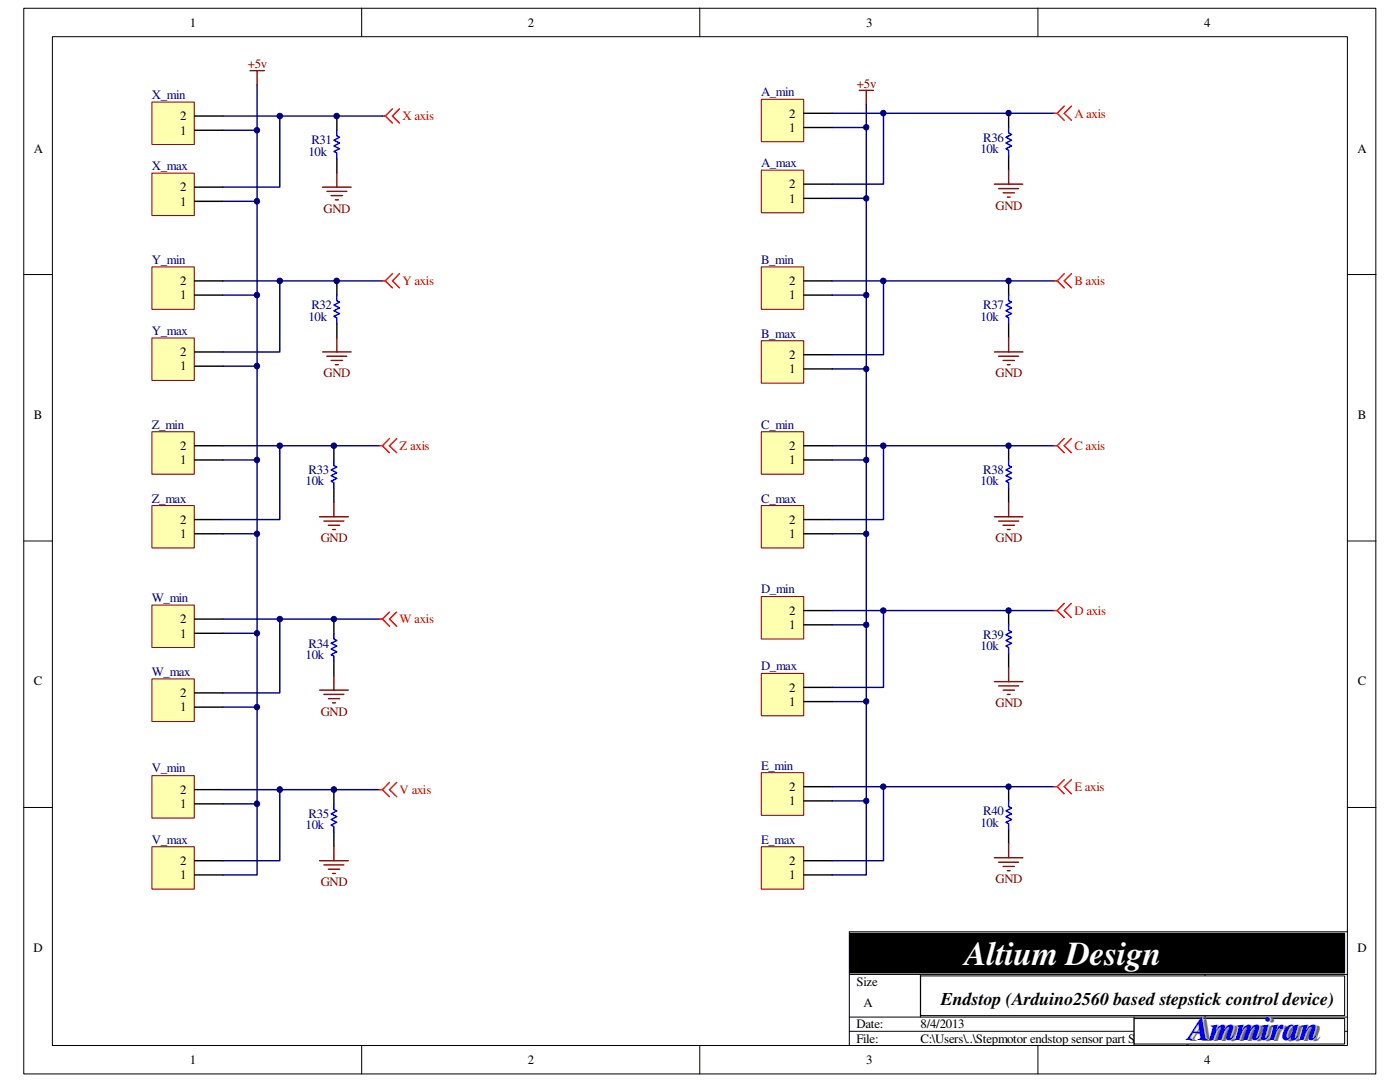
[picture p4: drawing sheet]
<svg xmlns="http://www.w3.org/2000/svg" width="279mm" height="216mm" viewBox="0 0 279 216" stroke-linecap="round" stroke-linejoin="round" font-family="sans-serif">
<path d="M4.7 1.7h269.9v212.6h-269.9z" fill="none" stroke="#000" stroke-width=".2"/>
<path d="M10.5 7.4h258.4v201.2h-258.4z" fill="#fff"/>
<g fill="none" stroke="#000" stroke-width=".2">
<path d="M10.5 7.3h258.4v201.3h-258.4zM72.2 1.6v5.7M139.7 1.6v5.7M207.1 1.6v5.7M4.7 54.8h5.7M268.9 54.8h5.7M4.7 107.9h5.7M268.9 107.9h5.7M4.7 161.1h5.7M268.9 161.1h5.7M169.5 194.4h99.4M169.5 186.2h98.9v7.9h-98.9z"/>
<path d="M183.7 194.4v8.5M240.5 194.4v8.5M268.9 185.9h-99.4v22.7M72.2 208.6v5.7M139.7 208.6v5.7M169.5 202.9h99.4M169.5 205.8h99.4M207.1 208.6v5.7M226.3 202.9v5.7"/>
</g>
<path d="M76.3 23.2h.6M76.9 23.2l1.4 1.4M78.3 21.7l-1.4 1.5M79.7 21.7l-1.4 1.5 1.4 1.4" fill="none" stroke="#f00" stroke-width=".28"/>
<g fill="none" stroke="#000080" stroke-width=".28">
<path d="M51.3 16.9v9.1M44.5 26h6.8v148.6h-6.8M166.1 25.4h6.8v149.2h-6.8M166.1 39.6h6.8M172.9 20.9v4.5M44.5 40.2h6.8M44.5 58.9h6.8M166.1 58.9h6.8M44.5 73.1h6.8M166.1 73.6h6.8M44.5 91.8h6.8M166.1 91.8h6.8"/>
<path d="M44.5 106.5h6.8M166.1 106.5h6.8M44.5 126.4h6.8M166.1 124.7h6.8M166.1 140h6.8M44.5 141.1h6.8M166.1 159.8h6.8M44.5 160.4h6.8"/>
</g>
<path d="M49.9 14.1h2.8M51.3 14.1v2.8M171.5 18h2.8M172.9 18v2.9" fill="none" stroke="#800000" stroke-width=".28"/>
<path d="M169.6 186.3h98.8v7.8h-98.8z" fill="#000"/>
<path d="M226.4 203.3h42v5h-42z" fill="#fff"/>
<path d="M226.4 203.2h42v5.1h-42z" fill="none" stroke="#000" stroke-width=".2"/>
<path d="M183.8 194.8h84.6v7.8h-84.6z" fill="#fff"/>
<path d="M183.7 194.7h84.7v7.9h-84.7z" fill="none" stroke="#000" stroke-width=".2"/>
<path d="M30.4 20.4h8.4v8.4h-8.4z" fill="#ffffb0"/>
<path d="M30.3 20.4h8.5v8.4h-8.5z" fill="none" stroke="#800000" stroke-width=".2"/>
<path d="M38.8 26h5.7M38.8 23.2h5.7" fill="none" stroke="#000" stroke-width=".28"/>
<path d="M30.4 34.6h8.4v8.4h-8.4z" fill="#ffffb0"/>
<path d="M30.3 34.5h8.5v8.5h-8.5z" fill="none" stroke="#800000" stroke-width=".2"/>
<path d="M38.8 37.3h5.7M38.8 40.2h5.7" fill="none" stroke="#000" stroke-width=".28"/>
<path d="M30.4 53.3h8.4v8.4h-8.4z" fill="#ffffb0"/>
<path d="M30.3 53.3h8.5v8.4h-8.5z" fill="none" stroke="#800000" stroke-width=".2"/>
<path d="M38.8 58.9h5.7M38.8 56h5.7" fill="none" stroke="#000" stroke-width=".28"/>
<path d="M30.4 67.5h8.4v8.4h-8.4z" fill="#ffffb0"/>
<path d="M30.3 67.4h8.5v8.5h-8.5z" fill="none" stroke="#800000" stroke-width=".2"/>
<path d="M38.8 73.1h5.7M38.8 70.2h5.7" fill="none" stroke="#000" stroke-width=".28"/>
<path d="M30.4 86.2h8.4v8.4h-8.4z" fill="#ffffb0"/>
<path d="M30.3 86.1h8.5v8.5h-8.5z" fill="none" stroke="#800000" stroke-width=".2"/>
<path d="M38.8 91.8h5.7M38.8 88.9h5.7" fill="none" stroke="#000" stroke-width=".28"/>
<path d="M30.4 100.9h8.4v8.4h-8.4z" fill="#ffffb0"/>
<path d="M30.3 100.9h8.5v8.4h-8.5z" fill="none" stroke="#800000" stroke-width=".2"/>
<path d="M38.8 106.5h5.7M38.8 103.7h5.7" fill="none" stroke="#000" stroke-width=".28"/>
<path d="M30.4 120.8h8.4v8.4h-8.4z" fill="#ffffb0"/>
<path d="M30.3 120.7h8.5v8.5h-8.5z" fill="none" stroke="#800000" stroke-width=".2"/>
<path d="M38.8 126.4h5.7M38.8 123.5h5.7" fill="none" stroke="#000" stroke-width=".28"/>
<path d="M30.4 135.5h8.4v8.5h-8.4z" fill="#ffffb0"/>
<path d="M30.3 135.5h8.5v8.5h-8.5z" fill="none" stroke="#800000" stroke-width=".2"/>
<path d="M38.8 138.3h5.7M38.8 141.1h5.7" fill="none" stroke="#000" stroke-width=".28"/>
<path d="M30.4 154.8h8.4v8.4h-8.4z" fill="#ffffb0"/>
<path d="M30.3 154.8h8.5v8.4h-8.5z" fill="none" stroke="#800000" stroke-width=".2"/>
<path d="M38.8 157.6h5.7M38.8 160.4h5.7" fill="none" stroke="#000" stroke-width=".28"/>
<path d="M30.4 169h8.4v8.4h-8.4z" fill="#ffffb0"/>
<path d="M30.3 169h8.5v8.4h-8.5z" fill="none" stroke="#800000" stroke-width=".2"/>
<path d="M38.8 174.6h5.7M38.8 171.7h5.7" fill="none" stroke="#000" stroke-width=".28"/>
<path d="M152 19.9h8.4v8.4h-8.4z" fill="#ffffb0"/>
<path d="M151.9 19.8h8.5v8.5h-8.5z" fill="none" stroke="#800000" stroke-width=".2"/>
<path d="M160.4 25.4h5.7M160.4 22.6h5.7" fill="none" stroke="#000" stroke-width=".28"/>
<path d="M152 34h8.4v8.5h-8.4z" fill="#ffffb0"/>
<path d="M151.9 34h8.5v8.5h-8.5z" fill="none" stroke="#800000" stroke-width=".2"/>
<path d="M160.4 39.6h5.7M160.4 36.7h5.7" fill="none" stroke="#000" stroke-width=".28"/>
<path d="M152 53.3h8.4v8.4h-8.4z" fill="#ffffb0"/>
<path d="M151.9 53.3h8.5v8.4h-8.5z" fill="none" stroke="#800000" stroke-width=".2"/>
<path d="M160.4 58.9h5.7M160.4 56h5.7" fill="none" stroke="#000" stroke-width=".28"/>
<path d="M152 68h8.4v8.5h-8.4z" fill="#ffffb0"/>
<path d="M151.9 68h8.5v8.5h-8.5z" fill="none" stroke="#800000" stroke-width=".2"/>
<path d="M160.4 73.6h5.7M160.4 70.8h5.7" fill="none" stroke="#000" stroke-width=".28"/>
<path d="M152 86.2h8.4v8.4h-8.4z" fill="#ffffb0"/>
<path d="M151.9 86.1h8.5v8.5h-8.5z" fill="none" stroke="#800000" stroke-width=".2"/>
<path d="M160.4 91.8h5.7M160.4 88.9h5.7" fill="none" stroke="#000" stroke-width=".28"/>
<path d="M152 100.9h8.4v8.4h-8.4z" fill="#ffffb0"/>
<path d="M151.9 100.9h8.5v8.4h-8.5z" fill="none" stroke="#800000" stroke-width=".2"/>
<path d="M160.4 106.5h5.7M160.4 103.7h5.7" fill="none" stroke="#000" stroke-width=".28"/>
<path d="M152 119.1h8.4v8.4h-8.4z" fill="#ffffb0"/>
<path d="M151.9 119h8.5v8.5h-8.5z" fill="none" stroke="#800000" stroke-width=".2"/>
<path d="M160.4 124.7h5.7M160.4 121.8h5.7" fill="none" stroke="#000" stroke-width=".28"/>
<path d="M152 134.4h8.4v8.4h-8.4z" fill="#ffffb0"/>
<path d="M151.9 134.4h8.5v8.4h-8.5z" fill="none" stroke="#800000" stroke-width=".2"/>
<path d="M160.4 140h5.7M160.4 137.2h5.7" fill="none" stroke="#000" stroke-width=".28"/>
<path d="M152 154.2h8.4v8.5h-8.4z" fill="#ffffb0"/>
<path d="M151.9 154.2h8.5v8.5h-8.5z" fill="none" stroke="#800000" stroke-width=".2"/>
<path d="M160.4 159.8h5.7M160.4 157h5.7" fill="none" stroke="#000" stroke-width=".28"/>
<path d="M152 169h8.4v8.4h-8.4z" fill="#ffffb0"/>
<path d="M151.9 169h8.5v8.4h-8.5z" fill="none" stroke="#800000" stroke-width=".2"/>
<g fill="none" stroke="#000" stroke-width=".28">
<path d="M67.2 23.2v2.8M67.2 31.7v2.8M201.3 22.6v2.8M201.3 31.1v2.8M67.2 56v2.9M201.3 56v2.9M67.2 64.6v2.8M201.3 64.6v2.8M66.6 88.9v2.9M66.6 97.5v2.8M201.3 88.9v2.9M201.3 97.5v2.8"/>
<path d="M66.6 123.5v2.9M66.6 132v2.9M201.3 121.8v2.9M201.3 130.3v2.9M66.6 157.6v2.8M201.3 157v2.8M66.6 166.1v2.8M160.4 174.6h5.7M160.4 171.7h5.7M201.3 165.5v2.8"/>
</g>
<path d="M67.2 26v1.1l.6 .3-1.2 .6 1.2 .5-1.2 .6 1.2 .6-1.2 .5 .6 .3v1.2M201.3 25.4v1.1l.6 .3-1.2 .6 1.2 .6-1.2 .5 1.2 .6-1.2 .6 .6 .3v1.1M67.2 58.9v1.1l.6 .3-1.2 .6 1.2 .5-1.2 .6 1.2 .6-1.2 .5 .6 .3v1.2M201.3 58.9v1.1l.6 .3-1.2 .6 1.2 .5-1.2 .6 1.2 .6-1.2 .5 .6 .3v1.2M66.6 91.8v1.1l.6 .3-1.1 .6 1.1 .5-1.1 .6 1.1 .6-1.1 .5 .5 .3v1.2M201.3 91.8v1.1l.6 .3-1.2 .6 1.2 .5-1.2 .6 1.2 .6-1.2 .5 .6 .3v1.2M66.6 126.4v1.1l.6 .3-1.1 .6 1.1 .5-1.1 .6 1.1 .5-1.1 .6 .5 .3v1.1M201.3 124.7v1.1l.6 .3-1.2 .6 1.2 .5-1.2 .6 1.2 .6-1.2 .5 .6 .3v1.1M201.3 159.8v1.2l.6 .2-1.2 .6 1.2 .6-1.2 .5 1.2 .6-1.2 .6 .6 .3v1.1M66.6 160.4v1.1l.6 .3-1.1 .6 1.1 .5-1.1 .6 1.1 .6-1.1 .5 .5 .3v1.2" fill="none" stroke="#00f" stroke-width=".28"/>
<g fill="none" stroke="#000080" stroke-width=".28">
<path d="M44.5 23.2h31.8M55.8 23.2v14.1h-11.3M166.1 22.6h44.3M176.3 22.6v14.1h-10.2M44.5 56h31.8M55.8 56v14.2h-11.3M166.1 56h44.3M176.3 56v14.8h-10.2M44.5 88.9h31.2M55.8 88.9v14.8h-11.3M166.1 88.9h44.3M176.3 88.9v14.8h-10.2"/>
<path d="M44.5 123.5h31.2M55.8 123.5v14.8h-11.3M166.1 121.8h44.3M176.3 121.8v15.4h-10.2M44.5 157.6h31.2M55.8 157.6v14.1h-11.3M166.1 157h44.3M176.3 157v14.7h-10.2"/>
</g>
<g fill="none" stroke="#800000" stroke-width=".28">
<path d="M64.4 37.3h5.7M65.2 38.2h4M66.1 39h2.3M66.9 39.9h.6M67.2 34.5v2.8M198.5 36.7h5.6M199.3 37.6h4M200.2 38.5h2.2M201 39.3h.6M201.3 33.9v2.8M64.4 70.2h5.7M65.2 71.1h4"/>
<path d="M66.1 71.9h2.3M66.9 72.8h.6M67.2 67.4v2.8M198.5 70.2h5.6M199.3 71.1h4M200.2 71.9h2.2M201 72.8h.6M201.3 67.4v2.8M63.8 103.1h5.7M64.6 104h4M65.5 104.8h2.3M66.4 105.7h.5"/>
<path d="M66.6 100.3v2.8M198.5 103.1h5.6M199.3 104h4M200.2 104.8h2.2M201 105.7h.6M201.3 100.3v2.8M63.8 137.7h5.7M64.6 138.6h4M65.5 139.4h2.3M66.6 134.9v2.8M198.5 136h5.6M199.3 136.9h4"/>
<path d="M200.2 137.7h2.2M201 138.6h.6M201.3 133.2v2.8M66.4 140.3h.5M63.8 171.7h5.7M64.6 172.6h4M65.5 173.4h2.3M66.4 174.3h.5M66.6 168.9v2.8M198.5 171.2h5.6M199.3 172h4M200.2 172.9h2.2"/>
<path d="M201 173.7h.6M201.3 168.3v2.9"/>
</g>
<g fill="none" stroke="#f00" stroke-width=".28">
<path d="M210.4 22.6h.6M211 22.6l1.4 1.4M212.4 21.2l-1.4 1.4M213.8 21.2l-1.4 1.4 1.4 1.4M76.3 56h.6M76.9 56l1.4 1.4M78.3 54.6l-1.4 1.4M79.7 54.6l-1.4 1.4 1.4 1.4M210.4 56h.6M211 56l1.4 1.4M212.4 54.6l-1.4 1.4M213.8 54.6l-1.4 1.4 1.4 1.4"/>
<path d="M75.7 88.9h.6M76.3 88.9l1.4 1.4M77.7 87.5l-1.4 1.4M79.2 87.5l-1.5 1.4 1.5 1.4M210.4 88.9h.6M211 88.9l1.4 1.4M212.4 87.5l-1.4 1.4M213.8 87.5l-1.4 1.4 1.4 1.4M75.7 123.5h.6M76.3 123.5l1.4 1.5M77.7 122.1l-1.4 1.4M79.2 122.1l-1.5 1.4 1.5 1.5"/>
<path d="M210.4 121.8h.6M211 121.8l1.4 1.4M212.4 120.4l-1.4 1.4M213.8 120.4l-1.4 1.4 1.4 1.4M75.7 157.6h.6M76.3 157.6l1.4 1.4M77.7 156.1l-1.4 1.5M79.2 156.1l-1.5 1.5 1.5 1.4M210.4 157h.6M211 157l1.4 1.4M212.4 155.6l-1.4 1.4M213.8 155.6l-1.4 1.4 1.4 1.4"/>
</g>
<circle cx="51.3" cy="160.4" r=".56" fill="#000080"/>
<circle cx="51.3" cy="160.4" r=".56" fill="none" stroke="#000080" stroke-width=".2"/>
<circle cx="51.3" cy="141.1" r=".54" fill="#000080"/>
<circle cx="51.3" cy="141.1" r=".54" fill="none" stroke="#000080" stroke-width=".2"/>
<circle cx="51.3" cy="126.4" r=".54" fill="#000080"/>
<circle cx="51.3" cy="126.4" r=".54" fill="none" stroke="#000080" stroke-width=".2"/>
<circle cx="51.3" cy="106.5" r=".54" fill="#000080"/>
<circle cx="51.3" cy="106.5" r=".54" fill="none" stroke="#000080" stroke-width=".2"/>
<circle cx="51.3" cy="91.8" r=".55" fill="#000080"/>
<circle cx="51.3" cy="91.8" r=".55" fill="none" stroke="#000080" stroke-width=".2"/>
<circle cx="51.3" cy="73" r=".56" fill="#000080"/>
<circle cx="51.3" cy="73" r=".56" fill="none" stroke="#000080" stroke-width=".2"/>
<circle cx="51.3" cy="58.9" r=".55" fill="#000080"/>
<circle cx="51.3" cy="58.9" r=".55" fill="none" stroke="#000080" stroke-width=".2"/>
<circle cx="51.3" cy="40.2" r=".56" fill="#000080"/>
<circle cx="51.3" cy="40.2" r=".56" fill="none" stroke="#000080" stroke-width=".2"/>
<circle cx="51.3" cy="26" r=".55" fill="#000080"/>
<circle cx="51.3" cy="26" r=".55" fill="none" stroke="#000080" stroke-width=".2"/>
<circle cx="55.8" cy="157.5" r=".56" fill="#000080"/>
<circle cx="55.8" cy="157.5" r=".56" fill="none" stroke="#000080" stroke-width=".2"/>
<circle cx="55.8" cy="123.5" r=".55" fill="#000080"/>
<circle cx="55.8" cy="123.5" r=".55" fill="none" stroke="#000080" stroke-width=".2"/>
<circle cx="55.8" cy="88.9" r=".55" fill="#000080"/>
<circle cx="55.8" cy="88.9" r=".55" fill="none" stroke="#000080" stroke-width=".2"/>
<circle cx="55.8" cy="56" r=".55" fill="#000080"/>
<circle cx="55.8" cy="56" r=".55" fill="none" stroke="#000080" stroke-width=".2"/>
<circle cx="55.8" cy="23.2" r=".55" fill="#000080"/>
<circle cx="55.8" cy="23.2" r=".55" fill="none" stroke="#000080" stroke-width=".2"/>
<circle cx="66.6" cy="157.5" r=".56" fill="#000080"/>
<circle cx="66.6" cy="157.5" r=".56" fill="none" stroke="#000080" stroke-width=".2"/>
<circle cx="66.6" cy="123.5" r=".55" fill="#000080"/>
<circle cx="66.6" cy="123.5" r=".55" fill="none" stroke="#000080" stroke-width=".2"/>
<circle cx="66.6" cy="88.9" r=".55" fill="#000080"/>
<circle cx="66.6" cy="88.9" r=".55" fill="none" stroke="#000080" stroke-width=".2"/>
<circle cx="67.2" cy="56" r=".55" fill="#000080"/>
<circle cx="67.2" cy="56" r=".55" fill="none" stroke="#000080" stroke-width=".2"/>
<circle cx="67.2" cy="23.2" r=".55" fill="#000080"/>
<circle cx="67.2" cy="23.2" r=".55" fill="none" stroke="#000080" stroke-width=".2"/>
<circle cx="172.9" cy="159.8" r=".53" fill="#000080"/>
<circle cx="172.9" cy="159.8" r=".53" fill="none" stroke="#000080" stroke-width=".2"/>
<circle cx="172.9" cy="140" r=".53" fill="#000080"/>
<circle cx="172.9" cy="140" r=".53" fill="none" stroke="#000080" stroke-width=".2"/>
<circle cx="172.9" cy="124.7" r=".54" fill="#000080"/>
<circle cx="172.9" cy="124.7" r=".54" fill="none" stroke="#000080" stroke-width=".2"/>
<circle cx="172.9" cy="106.5" r=".53" fill="#000080"/>
<circle cx="172.9" cy="106.5" r=".53" fill="none" stroke="#000080" stroke-width=".2"/>
<circle cx="172.9" cy="91.8" r=".54" fill="#000080"/>
<circle cx="172.9" cy="91.8" r=".54" fill="none" stroke="#000080" stroke-width=".2"/>
<circle cx="172.9" cy="73.6" r=".53" fill="#000080"/>
<circle cx="172.9" cy="73.6" r=".53" fill="none" stroke="#000080" stroke-width=".2"/>
<circle cx="172.9" cy="58.9" r=".54" fill="#000080"/>
<circle cx="172.9" cy="58.9" r=".54" fill="none" stroke="#000080" stroke-width=".2"/>
<circle cx="172.9" cy="39.6" r=".53" fill="#000080"/>
<circle cx="172.9" cy="39.6" r=".53" fill="none" stroke="#000080" stroke-width=".2"/>
<circle cx="172.9" cy="25.4" r=".53" fill="#000080"/>
<circle cx="172.9" cy="25.4" r=".53" fill="none" stroke="#000080" stroke-width=".2"/>
<circle cx="176.3" cy="157" r=".55" fill="#000080"/>
<circle cx="176.3" cy="157" r=".55" fill="none" stroke="#000080" stroke-width=".2"/>
<circle cx="176.3" cy="121.8" r=".55" fill="#000080"/>
<circle cx="176.3" cy="121.8" r=".55" fill="none" stroke="#000080" stroke-width=".2"/>
<circle cx="176.3" cy="88.9" r=".55" fill="#000080"/>
<circle cx="176.3" cy="88.9" r=".55" fill="none" stroke="#000080" stroke-width=".2"/>
<circle cx="176.3" cy="56" r=".55" fill="#000080"/>
<circle cx="176.3" cy="56" r=".55" fill="none" stroke="#000080" stroke-width=".2"/>
<circle cx="176.3" cy="22.6" r=".55" fill="#000080"/>
<circle cx="176.3" cy="22.6" r=".55" fill="none" stroke="#000080" stroke-width=".2"/>
<circle cx="201.3" cy="157" r=".53" fill="#000080"/>
<circle cx="201.3" cy="157" r=".53" fill="none" stroke="#000080" stroke-width=".2"/>
<circle cx="201.3" cy="121.8" r=".54" fill="#000080"/>
<circle cx="201.3" cy="121.8" r=".54" fill="none" stroke="#000080" stroke-width=".2"/>
<circle cx="201.3" cy="88.9" r=".54" fill="#000080"/>
<circle cx="201.3" cy="88.9" r=".54" fill="none" stroke="#000080" stroke-width=".2"/>
<circle cx="201.3" cy="56" r=".54" fill="#000080"/>
<circle cx="201.3" cy="56" r=".54" fill="none" stroke="#000080" stroke-width=".2"/>
<circle cx="201.3" cy="22.6" r=".53" fill="#000080"/>
<circle cx="201.3" cy="22.6" r=".53" fill="none" stroke="#000080" stroke-width=".2"/>
<text font-size="6.7" fill="#fff" x="192.5" y="192.5">Altium Design</text>
<text font-size="6.7" fill="#717171" x="238" y="207.8">Ammiran</text>
<text font-size="3.6" x="187.8" y="200.5">Endstop (Arduino2560 based stepstick control device)</text>
<g font-size="2.6">
<text x="37.9" y="5.3">1</text>
<text x="105.4" y="5.3">2</text>
<text x="172.8" y="5.3">3</text>
<text x="240.3" y="5.3">4</text>
<text x="157.5" y="23.5">2</text>
<text x="35.9" y="26.8">1</text>
<text x="35.9" y="24">2</text>
<text x="157.5" y="26.3">1</text>
<text x="6.7" y="30.4">A</text>
<text x="270.9" y="30.4">A</text>
<text x="35.9" y="41">1</text>
<text x="35.9" y="38.2">2</text>
<text x="157.5" y="40.4">1</text>
<text x="157.5" y="37.6">2</text>
<text x="35.9" y="59.7">1</text>
<text x="35.9" y="56.9">2</text>
<text x="157.5" y="59.7">1</text>
<text x="157.5" y="56.9">2</text>
<text x="35.9" y="71.1">2</text>
<text x="157.5" y="71.6">2</text>
<text x="35.9" y="73.9">1</text>
<text x="157.5" y="74.5">1</text>
<text x="6.8" y="83.6">B</text>
<text x="271" y="83.6">B</text>
<text x="35.9" y="89.8">2</text>
<text x="157.5" y="89.8">2</text>
<text x="35.9" y="92.6">1</text>
<text x="157.5" y="92.6">1</text>
<text x="35.9" y="107.4">1</text>
<text x="35.9" y="104.5">2</text>
<text x="157.5" y="107.4">1</text>
<text x="157.5" y="104.5">2</text>
<text x="35.9" y="124.4">2</text>
<text x="157.5" y="125.5">1</text>
<text x="157.5" y="122.7">2</text>
<text x="35.9" y="127.2">1</text>
<text x="6.8" y="136.8">C</text>
<text x="271" y="136.8">C</text>
<text x="35.9" y="141.9">1</text>
<text x="35.9" y="139.1">2</text>
<text x="157.5" y="140.8">1</text>
<text x="157.5" y="138">2</text>
<text x="35.9" y="161.2">1</text>
<text x="35.9" y="158.4">2</text>
<text x="157.5" y="160.7">1</text>
<text x="157.5" y="157.9">2</text>
<text x="35.9" y="172.6">2</text>
<text x="157.5" y="172.6">2</text>
<text x="35.9" y="175.4">1</text>
<text x="157.5" y="175.4">1</text>
<text x="6.7" y="189.9">D</text>
<text x="270.9" y="189.9">D</text>
<text x="170.9" y="196.7">Size</text>
<text x="185.1" y="196.7">Number</text>
<text x="241.9" y="196.7">Revision</text>
<text x="172.3" y="201">A</text>
<text x="170.9" y="205.2">Date:</text>
<text x="170.9" y="208">File:</text>
<text x="183.7" y="208">C:\Users\..\Stepmotor endstop sensor part SCH.SchDoc</text>
<text x="183.7" y="205.2">8/4/2013</text>
<text x="227.8" y="208">Drawn By:</text>
<text x="227.8" y="205.2">Sheet</text>
<text x="235.7" y="205.2">of</text>
<text x="37.9" y="212.3">1</text>
<text x="105.4" y="212.3">2</text>
<text x="172.8" y="212.3">3</text>
<text x="240.3" y="212.3">4</text>
</g>
<g font-size="2.6" fill="#800000">
<text x="49.4" y="13.5">+5v</text>
<text x="171" y="17.5">+5v</text>
<text x="198.7" y="41.9">GND</text>
<text x="64.6" y="42.4">GND</text>
<text x="64.6" y="75.3">GND</text>
<text x="198.7" y="75.3">GND</text>
<text x="64" y="108.2">GND</text>
<text x="198.7" y="108.2">GND</text>
<text x="64" y="142.8">GND</text>
<text x="198.7" y="141.1">GND</text>
<text x="64" y="176.8">GND</text>
<text x="198.7" y="176.3">GND</text>
</g>
<g font-size="2.6" fill="#000080">
<text x="30.3" y="19.7">X_min</text>
<text x="151.9" y="19.2">A_min</text>
<text x="62.1" y="28.8">R31</text>
<text x="196.2" y="28.2">R36</text>
<text x="30.3" y="33.9">X_max</text>
<text x="61.6" y="31.1">10k</text>
<text x="151.9" y="33.4">A_max</text>
<text x="195.7" y="30.5">10k</text>
<text x="30.3" y="52.6">Y_min</text>
<text x="151.9" y="52.6">B_min</text>
<text x="61.6" y="64">10k</text>
<text x="62.1" y="61.7">R32</text>
<text x="195.7" y="64">10k</text>
<text x="196.2" y="61.7">R37</text>
<text x="30.3" y="66.8">Y_max</text>
<text x="151.9" y="67.4">B_max</text>
<text x="30.3" y="85.5">Z_min</text>
<text x="151.9" y="85.5">C_min</text>
<text x="61.6" y="94.6">R33</text>
<text x="196.2" y="94.6">R38</text>
<text x="30.3" y="100.3">Z_max</text>
<text x="61" y="96.9">10k</text>
<text x="151.9" y="100.3">C_max</text>
<text x="195.7" y="96.9">10k</text>
<text x="151.9" y="118.4">D_min</text>
<text x="30.3" y="120.1">W_min</text>
<text x="61" y="131.5">10k</text>
<text x="61.6" y="129.2">R34</text>
<text x="195.7" y="129.8">10k</text>
<text x="196.2" y="127.5">R39</text>
<text x="30.3" y="134.9">W_max</text>
<text x="151.9" y="133.7">D_max</text>
<text x="30.3" y="154.1">V_min</text>
<text x="151.9" y="153.6">E_min</text>
<text x="61" y="165.5">10k</text>
<text x="61.6" y="163.2">R35</text>
<text x="195.7" y="164.9">10k</text>
<text x="196.2" y="162.6">R40</text>
<text x="30.3" y="168.3">V_max</text>
<text x="151.9" y="168.3">E_max</text>
</g>
<g font-size="2.6" fill="#f00">
<text x="214.4" y="23.5">A axis</text>
<text x="80.3" y="24">X axis</text>
<text x="80.3" y="56.9">Y axis</text>
<text x="214.4" y="56.9">B axis</text>
<text x="79.8" y="89.8">Z axis</text>
<text x="214.4" y="89.8">C axis</text>
<text x="79.8" y="124.4">W axis</text>
<text x="214.4" y="122.7">D axis</text>
<text x="79.8" y="158.4">V axis</text>
<text x="214.4" y="157.9">E axis</text>
</g>
</svg>
